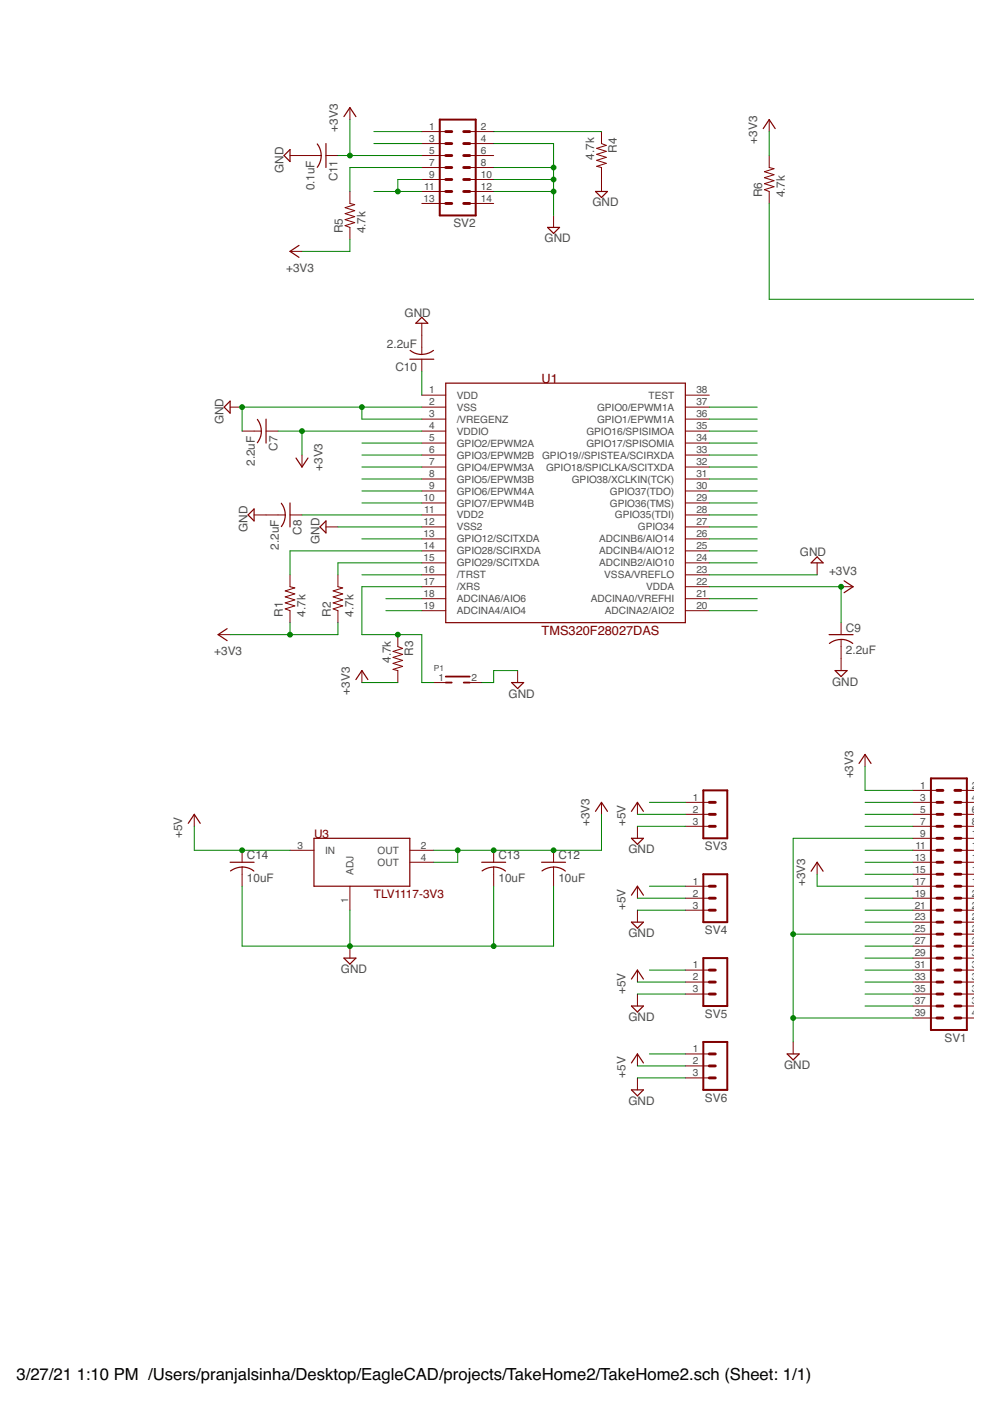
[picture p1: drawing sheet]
<svg xmlns="http://www.w3.org/2000/svg" width="210mm" height="297mm" viewBox="0 0 210 297" stroke-linecap="round" stroke-linejoin="round" font-family="sans-serif">
<g fill="none" stroke="#800000" stroke-width=".25">
<path d="M61.5 31.7v2.5l-1.3-1.2zM67.3 30.5a4 4 0 0 1 0 5M69.1 30.4v5.1M72.9 24.7l1.3-1.9 1.3 1.9M161.8 27.3l1.3-1.9 1.3 1.9M63.4 52l-1.9 1.3 1.9 1.3M116.1 48.2h2.5l-1.2 1.3zM126.3 40.6h2.5l-1.3 1.3zM86.9 76.2h5.1M87 74.3a4 4 0 0 0 4.9 0M89.4 67.3l1.3 1.2h-2.5zM48.8 85v2.6l-1.3-1.3z"/>
<path d="M54.6 88.9a4 4 0 0 1 0 5M56.4 88.9v5M62.8 97.1l1.2 1.9 1.3-1.9M94.5 81.2h50.8v50.8h-50.8zM53.9 107.9v2.5l-1.3-1.2zM59.6 106.7a4 4 0 0 1 0 5M61.5 106.6v5.1M69.1 110.4v2.6l-1.3-1.3zM173.2 118.1l1.3 1.2h-2.5zM48.2 133.3l-2 1.3 2 1.2M175.8 134.6h5.1M175.9 136.4a4 4 0 0 1 4.9 0"/>
<path d="M179 123.1l1.9 1.3-1.9 1.3M75.5 144.1l1.2-1.9 1.3 1.9M108.5 144.7h2.5l-1.3 1.3zM177.1 142.2h2.5l-1.3 1.2zM39.9 174.6l1.3-1.9 1.3 1.9M66.6 177.7h20.3v10.2h-20.3zM126.3 172l1.2-1.9 1.3 1.9M133.9 177.7h2.5l-1.3 1.3zM133.9 172l1.2-1.9 1.3 1.9M182.1 161.9l1.3-1.9 1.3 1.9M48.8 182.8h5.1M48.9 184.7a4 4 0 0 1 4.9 0"/>
<path d="M102.1 182.8h5.1M102.2 184.7a4 4 0 0 1 5 0M114.8 182.8h5.1M114.9 184.7a4 4 0 0 1 5 0M133.9 195.5h2.5l-1.3 1.3zM133.9 189.8l1.2-1.9 1.3 1.9M172 184.7l1.2-1.9 1.3 1.9M72.9 203.1h2.6l-1.3 1.3zM133.9 213.3h2.5l-1.3 1.3zM133.9 207.6l1.2-1.9 1.3 1.9M133.9 231.1h2.5l-1.3 1.2zM133.9 225.4l1.2-1.9 1.3 1.9"/>
<path d="M166.9 223.5h2.5l-1.2 1.2z"/>
</g>
<g fill="none" stroke="#800000" stroke-width=".21">
<path d="M61.5 33h6.6M69.1 33h2.5M74.2 22.8v2.6M89.4 33h5.1M89.4 27.9h5.1M89.4 30.4h5.1M89.4 35.5h5.1M89.4 38.1h5.1M99.6 33h5.1M99.6 27.9h5.1M99.6 30.4h5.1M99.6 35.5h5.1"/>
<path d="M99.6 38.1h5.1M127.5 27.9v2.5l1 .4-2 .7 2 .6-2 .6 2 .7-2 .6 2 .6-2 .7 1 .2v5.1M163.1 25.4v2.5M163.1 33v2.5l1 .3-2 .6 2 .6-2 .7 2 .6-2 .6 2 .7-2 .6 1 .4v2.5M61.5 53.3h2.5M74.2 40.6v2.5l1 .3-2 .6 2 .7-2 .6 2 .6-2 .7 2 .6-2 .6 1 .4v2.6M89.4 40.6h5.1M89.4 43.1h5.1M99.6 40.6h5.1M99.6 43.1h5.1M117.4 45.7v2.5M89.4 68.5v6.6"/>
<path d="M89.4 76.2v2.5M48.8 86.3h2.5M51.3 91.4h4.1M56.4 91.4h2.5M64 96.5v2.5M89.4 83.8h5.1M89.4 86.3h5.1M89.4 88.9h5.1M89.4 91.4h5.1M89.4 93.9h5.1M89.4 96.5h5.1M89.4 99h5.1"/>
<path d="M145.3 83.8h5.1M145.3 86.3h5.1M145.3 88.9h5.1M145.3 91.4h5.1M145.3 93.9h5.1M145.3 96.5h5.1M145.3 99h5.1M53.9 109.2h6.6M61.5 109.2h2.5M69.1 111.7h2.5M89.4 101.6h5.1M89.4 104.1h5.1"/>
<path d="M89.4 106.6h5.1M89.4 109.2h5.1M89.4 111.7h5.1M89.4 114.3h5.1M89.4 116.8h5.1M89.4 119.3h5.1M145.3 101.6h5.1M145.3 104.1h5.1M145.3 106.6h5.1M145.3 109.2h5.1M145.3 111.7h5.1M145.3 114.3h5.1"/>
<path d="M145.3 116.8h5.1M145.3 119.3h5.1M173.2 119.3v2.6M46.2 134.6h2.6M61.5 121.9v2.5l1 .3-2 .6 2 .6-2 .7 2 .6-2 .6 2 .7-2 .6 1 .4v2.5M71.6 121.9v2.5l1.1 .3-2.1 .6 2.1 .6-2.1 .7 2.1 .6-2.1 .6 2.1 .7-2.1 .6 1 .4v2.5M84.3 134.6v2.5l1.1 .4-2.1 .6 2.1 .6-2.1 .7 2.1 .6-2.1 .7 2.1 .6-2.1 .6 1 .3v2.5M89.4 121.9h5.1M89.4 124.4h5.1M89.4 126.9h5.1M89.4 129.5h5.1M145.3 121.9h5.1"/>
<path d="M145.3 124.4h5.1M145.3 126.9h5.1M145.3 129.5h5.1M178.3 124.4h2.6M178.3 132v2.6M178.3 135.6v6.6M76.7 142.2v2.5M92 144.7h2.5M99.6 144.7h2.5M109.7 142.2v2.5M183.4 160v2.5M41.2 172.7v2.5"/>
<path d="M127.5 170.1v2.6M135.1 170.1v2.6M135.1 175.2v2.5M145.3 170.1h5.1M145.3 172.7h5.1M145.3 175.2h5.1M193.6 167.6h5M193.6 170.1h5M193.6 172.7h5M193.6 175.2h5M193.6 177.7h5M203.7 167.6h2.8"/>
<path d="M203.7 170.1h2.8M203.7 172.7h2.8M203.7 175.2h2.8M203.7 177.7h2.8M51.3 180.3v2.5M51.3 183.8v4.1M61.5 180.3h5.1M74.2 187.9v5.1M86.9 180.3h5.1M86.9 182.8h5.1M104.7 180.3v2.5M104.7 183.8v4.1"/>
<path d="M117.4 180.3v2.5M117.4 183.8v4.1M135.1 187.9v2.5M135.1 193v2.5M145.3 187.9h5.1M145.3 190.4h5.1M145.3 193h5.1M173.2 182.8v2.6M193.6 180.3h5M193.6 182.8h5M193.6 185.4h5M193.6 187.9h5"/>
<path d="M193.6 190.4h5M193.6 193h5M193.6 195.5h5M193.6 198.1h5M203.7 180.3h2.8M203.7 182.8h2.8M203.7 185.4h2.8M203.7 187.9h2.8M203.7 190.4h2.8M203.7 193h2.8M203.7 195.5h2.8M203.7 198.1h2.8"/>
<path d="M74.2 200.6v2.5M135.1 205.7v2.5M135.1 210.8v2.5M145.3 205.7h5.1M145.3 208.2h5.1M145.3 210.8h5.1M193.6 200.6h5M193.6 203.1h5M193.6 205.7h5M193.6 208.2h5M193.6 210.8h5M193.6 213.3h5"/>
<path d="M193.6 215.8h5M203.7 200.6h2.8M203.7 203.1h2.8M203.7 205.7h2.8M203.7 208.2h2.8M203.7 210.8h2.8M203.7 213.3h2.8M203.7 215.8h2.8M135.1 223.5v2.5M135.1 228.5v2.6M145.3 223.5h5.1M145.3 226h5.1"/>
<path d="M145.3 228.5h5.1M168.2 220.9v2.6"/>
</g>
<path d="M93.2 25.4h7.7v20.3h-7.7zM149.1 167.6h5.1v10.1h-5.1zM197.4 165h7.6v53.4h-7.6zM149.1 185.4h5.1v10.1h-5.1zM149.1 203.1h5.1v10.2h-5.1zM149.1 220.9h5.1v10.2h-5.1z" fill="none" stroke="#800000" stroke-width=".42"/>
<g fill="none" stroke="#800000" stroke-width=".61">
<path d="M94.5 33h1.3M94.5 30.4h1.3M94.5 27.9h1.3M94.5 38.1h1.3M94.5 35.5h1.3M98.3 33h1.3M98.3 30.4h1.3M98.3 27.9h1.3M98.3 38.1h1.3M98.3 35.5h1.3M94.5 40.6h1.3M94.5 43.1h1.3"/>
<path d="M98.3 40.6h1.3M98.3 43.1h1.3M150.4 172.7h1.3M150.4 170.1h1.3M150.4 175.2h1.3M198.6 172.7h1.3M198.6 170.1h1.3M198.6 167.6h1.3M198.6 177.7h1.3M198.6 175.2h1.3M202.5 172.7h1.2M202.5 170.1h1.2"/>
<path d="M202.5 167.6h1.2M202.5 177.7h1.2M202.5 175.2h1.2M150.4 190.4h1.3M150.4 187.9h1.3M150.4 193h1.3M198.6 185.4h1.3M198.6 182.8h1.3M198.6 180.3h1.3M198.6 190.4h1.3M198.6 187.9h1.3M198.6 198.1h1.3"/>
<path d="M198.6 195.5h1.3M198.6 193h1.3M202.5 185.4h1.2M202.5 182.8h1.2M202.5 180.3h1.2M202.5 190.4h1.2M202.5 187.9h1.2M202.5 198.1h1.2M202.5 195.5h1.2M202.5 193h1.2M150.4 208.2h1.3M150.4 205.7h1.3"/>
<path d="M150.4 210.8h1.3M198.6 203.1h1.3M198.6 200.6h1.3M198.6 208.2h1.3M198.6 205.7h1.3M198.6 210.8h1.3M198.6 213.3h1.3M198.6 215.8h1.3M202.5 203.1h1.2M202.5 200.6h1.2M202.5 208.2h1.2M202.5 205.7h1.2"/>
<path d="M202.5 210.8h1.2M202.5 213.3h1.2M202.5 215.8h1.2M150.4 228.5h1.3M150.4 226h1.3M150.4 223.5h1.3"/>
</g>
<path d="M94.5 144.7h1.3M94.5 143.4h5.1M98.3 144.7h1.3" fill="none" stroke="#800000" stroke-width=".38"/>
<g fill="none" stroke="#008000" stroke-width=".21">
<path d="M71.6 33h17.8M74.2 25.4v7.6M79.3 30.4h10.1M79.3 27.9h10.1M89.4 35.5h-15.2v5.1M89.4 38.1h-5.1v2.5M104.7 30.4h12.7v15.3M104.7 35.5h12.7M104.7 38.1h12.7M104.7 27.9h22.8M163.1 27.9v5.1M74.2 50.8v2.5h-10.2"/>
<path d="M79.3 40.6h10.1M104.7 40.6h12.7M163.1 43.1v20.4h43.4M89.4 78.7v5.1M58.9 91.4h30.5M64 91.4v5.1M76.7 86.3v2.6h12.7M76.7 93.9h12.7M76.7 96.5h12.7M76.7 99h12.7M89.4 86.3h-38.1v5.1M150.4 86.3h10.1"/>
<path d="M150.4 88.9h10.1M150.4 91.4h10.1M150.4 93.9h10.1M150.4 96.5h10.1M150.4 99h10.1M64 109.2h25.4M71.6 111.7h17.8M76.7 104.1h12.7M76.7 101.6h12.7M76.7 106.6h12.7M76.7 114.3h12.7M89.4 116.8h-27.9v5.1"/>
<path d="M89.4 119.3h-17.8v2.6M150.4 111.7h10.1M150.4 104.1h10.1M150.4 101.6h10.1M150.4 106.6h10.1M150.4 109.2h10.1M150.4 114.3h10.1M150.4 116.8h10.1M150.4 119.3h10.1M61.5 132v2.6M71.6 132v2.6h-22.8M76.7 121.9h12.7"/>
<path d="M81.8 126.9h7.6M81.8 129.5h7.6M89.4 124.4h-12.7v10.2h12.7v10.1h2.6M150.4 121.9h22.8M150.4 126.9h10.1M150.4 129.5h10.1M150.4 124.4h27.9v7.6M76.7 144.7h7.6M109.7 142.2h-5v2.5h-2.6M41.2 175.2v5.1h20.3M127.5 172.7v7.6h-35.5M135.1 175.2h10.2"/>
<path d="M135.1 172.7h10.2M137.7 170.1h7.6M183.4 175.2h10.2M183.4 162.5v5.1h10.2M183.4 170.1h10.2M183.4 172.7h10.2M193.6 177.7h-25.4v43.2M51.3 187.9v12.7h66.1v-12.7M74.2 193v7.6M97 180.3v2.5h-5M104.7 187.9v12.7M135.1 193h10.2"/>
<path d="M135.1 190.4h10.2M137.7 187.9h7.6M168.2 198.1h25.4M173.2 185.4v2.5h20.4M183.4 193h10.2M183.4 180.3h10.2M183.4 190.4h10.2M183.4 195.5h10.2M183.4 182.8h10.2M183.4 185.4h10.2M135.1 210.8h10.2M135.1 208.2h10.2"/>
<path d="M137.7 205.7h7.6M168.2 215.8h25.4M183.4 200.6h10.2M183.4 210.8h10.2M183.4 213.3h10.2M183.4 203.1h10.2M183.4 205.7h10.2M183.4 208.2h10.2M135.1 228.5h10.2M135.1 226h10.2M137.7 223.5h7.6"/>
</g>
<g fill="#008000" stroke="#008000" stroke-width=".21">
<circle cx="51.3" cy="86.3" r=".51"/>
<circle cx="76.7" cy="86.3" r=".51"/>
<circle cx="168.2" cy="198.1" r=".51"/>
<circle cx="168.2" cy="215.8" r=".51"/>
<circle cx="117.4" cy="35.5" r=".51"/>
<circle cx="117.4" cy="38.1" r=".51"/>
<circle cx="117.4" cy="40.6" r=".51"/>
<circle cx="74.2" cy="200.6" r=".51"/>
<circle cx="104.7" cy="200.6" r=".51"/>
<circle cx="84.3" cy="40.6" r=".51"/>
<circle cx="64" cy="91.4" r=".51"/>
<circle cx="61.5" cy="134.6" r=".51"/>
<circle cx="178.3" cy="124.4" r=".51"/>
<circle cx="74.2" cy="33" r=".51"/>
<circle cx="104.7" cy="180.3" r=".51"/>
<circle cx="117.4" cy="180.3" r=".51"/>
<circle cx="97" cy="180.3" r=".51"/>
<circle cx="51.3" cy="180.3" r=".51"/>
<circle cx="84.3" cy="134.6" r=".51"/>
</g>
<g font-size="3.5">
<text x="3.5" y="292.5">3/27/21</text>
<text x="16.3" y="292.5">1:10 PM /Users/pranjalsinha/Desktop/EagleCAD/projects/TakeHome2/TakeHome2.sch (Sheet: 1/1)</text>
</g>
<g font-size="2.7" fill="#800000">
<text x="114.8" y="81.2">U1</text>
<text x="114.8" y="134.6">TMS320F28027DAS</text>
</g>
<g font-size="2.5" fill="#505050">
<text x="71.7" y="27.9" transform="rotate(-90 71.7 27.9)">+3V3</text>
<text x="126" y="33.9" transform="rotate(-90 126 33.9)">4.7k</text>
<text x="130.8" y="32.4" transform="rotate(-90 130.8 32.4)">R4</text>
<text x="160.5" y="30.4" transform="rotate(-90 160.5 30.4)">+3V3</text>
<text x="60.1" y="36.6" transform="rotate(-90 60.1 36.6)">GND</text>
<text x="66.7" y="40.4" transform="rotate(-90 66.7 40.4)">0.1uF</text>
<text x="71.5" y="38.4" transform="rotate(-90 71.5 38.4)">C11</text>
<text x="161.6" y="41.9" transform="rotate(-90 161.6 41.9)">R6</text>
<text x="166.4" y="41.9" transform="rotate(-90 166.4 41.9)">4.7k</text>
<text x="125.6" y="43.8">GND</text>
<text x="72.7" y="49.5" transform="rotate(-90 72.7 49.5)">R5</text>
<text x="77.5" y="49.5" transform="rotate(-90 77.5 49.5)">4.7k</text>
<text x="96.1" y="48.2">SV2</text>
<text x="115.5" y="51.4">GND</text>
<text x="60.7" y="57.6">+3V3</text>
<text x="85.8" y="67.1">GND</text>
<text x="82" y="73.7">2.2uF</text>
<text x="83.8" y="78.6">C10</text>
<text x="47.4" y="90" transform="rotate(-90 47.4 90)">GND</text>
<text x="58.8" y="95.6" transform="rotate(-90 58.8 95.6)">C7</text>
<text x="54" y="98.8" transform="rotate(-90 54 98.8)">2.2uF</text>
<text x="68.4" y="99.8" transform="rotate(-90 68.4 99.8)">+3V3</text>
<text x="52.5" y="112.8" transform="rotate(-90 52.5 112.8)">GND</text>
<text x="63.9" y="113.4" transform="rotate(-90 63.9 113.4)">C8</text>
<text x="59.1" y="116.6" transform="rotate(-90 59.1 116.6)">2.2uF</text>
<text x="67.7" y="115.3" transform="rotate(-90 67.7 115.3)">GND</text>
<text x="169.6" y="117.9">GND</text>
<text x="175.8" y="121.9">+3V3</text>
<text x="60" y="130.8" transform="rotate(-90 60 130.8)">R1</text>
<text x="64.8" y="130.8" transform="rotate(-90 64.8 130.8)">4.7k</text>
<text x="70.2" y="130.8" transform="rotate(-90 70.2 130.8)">R2</text>
<text x="75" y="130.8" transform="rotate(-90 75 130.8)">4.7k</text>
<text x="179.3" y="133.9">C9</text>
<text x="45.4" y="138.9">+3V3</text>
<text x="82.8" y="140.6" transform="rotate(-90 82.8 140.6)">4.7k</text>
<text x="87.6" y="139" transform="rotate(-90 87.6 139)">R3</text>
<text x="179.3" y="138.8">2.2uF</text>
<text x="74.2" y="147.3" transform="rotate(-90 74.2 147.3)">+3V3</text>
<text x="107.8" y="147.9">GND</text>
<text x="176.4" y="145.4">GND</text>
<text x="180.9" y="165" transform="rotate(-90 180.9 165)">+3V3</text>
<text x="38.6" y="177.7" transform="rotate(-90 38.6 177.7)">+5V</text>
<text x="125" y="175.2" transform="rotate(-90 125 175.2)">+3V3</text>
<text x="132.6" y="175.2" transform="rotate(-90 132.6 175.2)">+5V</text>
<text x="52.4" y="182.2">C14</text>
<text x="105.7" y="182.2">C13</text>
<text x="118.4" y="182.2">C12</text>
<text x="133.2" y="180.9">GND</text>
<text x="149.5" y="180.3">SV3</text>
<text x="52.4" y="187">10uF</text>
<text x="105.7" y="187">10uF</text>
<text x="118.4" y="187">10uF</text>
<text x="170.7" y="187.9" transform="rotate(-90 170.7 187.9)">+3V3</text>
<text x="132.6" y="193" transform="rotate(-90 132.6 193)">+5V</text>
<text x="133.2" y="198.7">GND</text>
<text x="149.5" y="198.1">SV4</text>
<text x="72.3" y="206.3">GND</text>
<text x="132.6" y="210.8" transform="rotate(-90 132.6 210.8)">+5V</text>
<text x="149.5" y="215.8">SV5</text>
<text x="133.2" y="216.5">GND</text>
<text x="200.3" y="220.9">SV1</text>
<text x="166.3" y="226.6">GND</text>
<text x="132.6" y="228.5" transform="rotate(-90 132.6 228.5)">+5V</text>
<text x="149.5" y="233.6">SV6</text>
<text x="133.2" y="234.2">GND</text>
</g>
<g font-size="2.5" fill="#800000">
<text x="66.6" y="177.7">U3</text>
<text x="79.3" y="190.4">TLV1117-3V3</text>
</g>
<g font-size="2.1" fill="#505050">
<text x="91" y="27.5">1</text>
<text x="101.9" y="27.5">2</text>
<text x="91" y="30.1">3</text>
<text x="91" y="32.6">5</text>
<text x="91" y="35.2">7</text>
<text x="101.9" y="30.1">4</text>
<text x="101.9" y="32.6">6</text>
<text x="101.9" y="35.2">8</text>
<text x="90" y="40.2">11</text>
<text x="91" y="37.7">9</text>
<text x="101.9" y="37.7">10</text>
<text x="101.9" y="40.2">12</text>
<text x="89.8" y="42.8">13</text>
<text x="101.9" y="42.8">14</text>
<text x="91" y="83.4">1</text>
<text x="147.6" y="83.4">38</text>
<text x="91" y="86">2</text>
<text x="91" y="88.5">3</text>
<text x="96.8" y="84.5">VDD</text>
<text x="96.8" y="87.1">VSS</text>
<text x="96.8" y="89.6">/VREGENZ</text>
<text x="126.6" y="89.6">GPIO1/EPWM1A</text>
<text x="126.6" y="87.1">GPIO0/EPWM1A</text>
<text x="137.5" y="84.5">TEST</text>
<text x="147.6" y="88.5">36</text>
<text x="147.6" y="86">37</text>
<text x="91" y="91">4</text>
<text x="91" y="93.6">5</text>
<text x="96.8" y="92.2">VDDIO</text>
<text x="96.8" y="94.7">GPIO2/EPWM2A</text>
<text x="124.3" y="94.7">GPIO17/SPISOMIA</text>
<text x="124.3" y="92.2">GPIO16/SPISIMOA</text>
<text x="147.6" y="93.6">34</text>
<text x="147.6" y="91">35</text>
<text x="91" y="96.1">6</text>
<text x="91" y="98.7">7</text>
<text x="91" y="101.2">8</text>
<text x="96.8" y="97.2">GPIO3/EPWM2B</text>
<text x="96.8" y="99.8">GPIO4/EPWM3A</text>
<text x="114.9" y="97.2">GPIO19//SPISTEA/SCIRXDA</text>
<text x="115.8" y="99.8">GPIO18/SPICLKA/SCITXDA</text>
<text x="147.6" y="101.2">31</text>
<text x="147.6" y="98.7">32</text>
<text x="147.6" y="96.1">33</text>
<text x="89.8" y="106.3">10</text>
<text x="91" y="103.7">9</text>
<text x="96.8" y="102.3">GPIO5/EPWM3B</text>
<text x="96.8" y="104.9">GPIO6/EPWM4A</text>
<text x="96.8" y="107.4">GPIO7/EPWM4B</text>
<text x="121.2" y="102.3">GPIO38/XCLKIN(TCK)</text>
<text x="129.3" y="107.4">GPIO36(TMS)</text>
<text x="129.3" y="104.9">GPIO37(TDO)</text>
<text x="147.6" y="106.3">29</text>
<text x="147.6" y="103.7">30</text>
<text x="89.8" y="111.4">12</text>
<text x="89.8" y="113.9">13</text>
<text x="90" y="108.8">11</text>
<text x="96.8" y="109.9">VDD2</text>
<text x="96.8" y="112.5">VSS2</text>
<text x="130.4" y="109.9">GPIO35(TDI)</text>
<text x="135.2" y="112.5">GPIO34</text>
<text x="147.6" y="113.9">26</text>
<text x="147.6" y="111.4">27</text>
<text x="147.6" y="108.8">28</text>
<text x="89.8" y="116.4">14</text>
<text x="89.8" y="119">15</text>
<text x="96.8" y="115">GPIO12/SCITXDA</text>
<text x="96.8" y="117.5">GPIO28/SCIRXDA</text>
<text x="127.1" y="117.6">ADCINB4/AIO12</text>
<text x="127.1" y="115">ADCINB6/AIO14</text>
<text x="147.6" y="119">24</text>
<text x="147.6" y="116.4">25</text>
<text x="89.8" y="121.5">16</text>
<text x="89.8" y="124.1">17</text>
<text x="96.8" y="120.1">GPIO29/SCITXDA</text>
<text x="96.8" y="122.6">/TRST</text>
<text x="96.8" y="125.2">/XRS</text>
<text x="127.1" y="120.1">ADCINB2/AIO10</text>
<text x="128.1" y="122.6">VSSA/VREFLO</text>
<text x="137" y="125.2">VDDA</text>
<text x="147.6" y="124.1">22</text>
<text x="147.6" y="121.5">23</text>
<text x="89.8" y="126.6">18</text>
<text x="89.8" y="129.1">19</text>
<text x="96.8" y="127.7">ADCINA6/AIO6</text>
<text x="96.8" y="130.2">ADCINA4/AIO4</text>
<text x="125.3" y="127.7">ADCINA0/VREFHI</text>
<text x="128.2" y="130.2">ADCINA2/AIO2</text>
<text x="147.6" y="129.1">20</text>
<text x="147.6" y="126.6">21</text>
<text x="93" y="144.4">1</text>
<text x="99.9" y="144.4">2</text>
<text x="195.1" y="167.2">1</text>
<text x="206.1" y="167.2">2</text>
<text x="146.9" y="169.8">1</text>
<text x="146.9" y="172.3">2</text>
<text x="195.1" y="169.8">3</text>
<text x="195.1" y="172.3">5</text>
<text x="206.1" y="169.8">4</text>
<text x="206.1" y="172.3">6</text>
<text x="63.1" y="179.9">3</text>
<text x="89.2" y="179.9">2</text>
<text x="146.9" y="174.8">3</text>
<text x="194.1" y="179.9">11</text>
<text x="195.1" y="174.8">7</text>
<text x="195.1" y="177.4">9</text>
<text x="206.1" y="174.8">8</text>
<text x="206.1" y="177.4">10</text>
<text x="206.1" y="179.9">12</text>
<text x="68.9" y="181">IN</text>
<text x="75" y="185.6" transform="rotate(-90 75 185.6)">ADJ</text>
<text x="80" y="181">OUT</text>
<text x="80" y="183.6">OUT</text>
<text x="89.2" y="182.5">4</text>
<text x="193.9" y="182.5">13</text>
<text x="193.9" y="185">15</text>
<text x="206.1" y="182.5">14</text>
<text x="206.1" y="185">16</text>
<text x="73.8" y="191.4" transform="rotate(-90 73.8 191.4)">1</text>
<text x="146.9" y="187.5">1</text>
<text x="146.9" y="190.1">2</text>
<text x="193.9" y="187.5">17</text>
<text x="193.9" y="190.1">19</text>
<text x="206.1" y="187.5">18</text>
<text x="206.1" y="190.1">20</text>
<text x="146.9" y="192.6">3</text>
<text x="193.9" y="192.6">21</text>
<text x="193.9" y="195.2">23</text>
<text x="193.9" y="197.7">25</text>
<text x="206.1" y="192.6">22</text>
<text x="206.1" y="195.2">24</text>
<text x="206.1" y="197.7">26</text>
<text x="193.9" y="200.2">27</text>
<text x="193.9" y="202.8">29</text>
<text x="206.1" y="200.2">28</text>
<text x="206.1" y="202.8">30</text>
<text x="146.9" y="205.3">1</text>
<text x="146.9" y="207.9">2</text>
<text x="193.9" y="205.3">31</text>
<text x="193.9" y="207.9">33</text>
<text x="206.1" y="205.3">32</text>
<text x="206.1" y="207.9">34</text>
<text x="146.9" y="210.4">3</text>
<text x="193.9" y="210.4">35</text>
<text x="193.9" y="212.9">37</text>
<text x="193.9" y="215.5">39</text>
<text x="206.1" y="210.4">36</text>
<text x="206.1" y="212.9">38</text>
<text x="206.1" y="215.5">40</text>
<text x="146.9" y="223.1">1</text>
<text x="146.9" y="225.6">2</text>
<text x="146.9" y="228.2">3</text>
</g>
<text font-size="1.8" fill="#505050" x="92" y="142.2">P1</text>
</svg>
